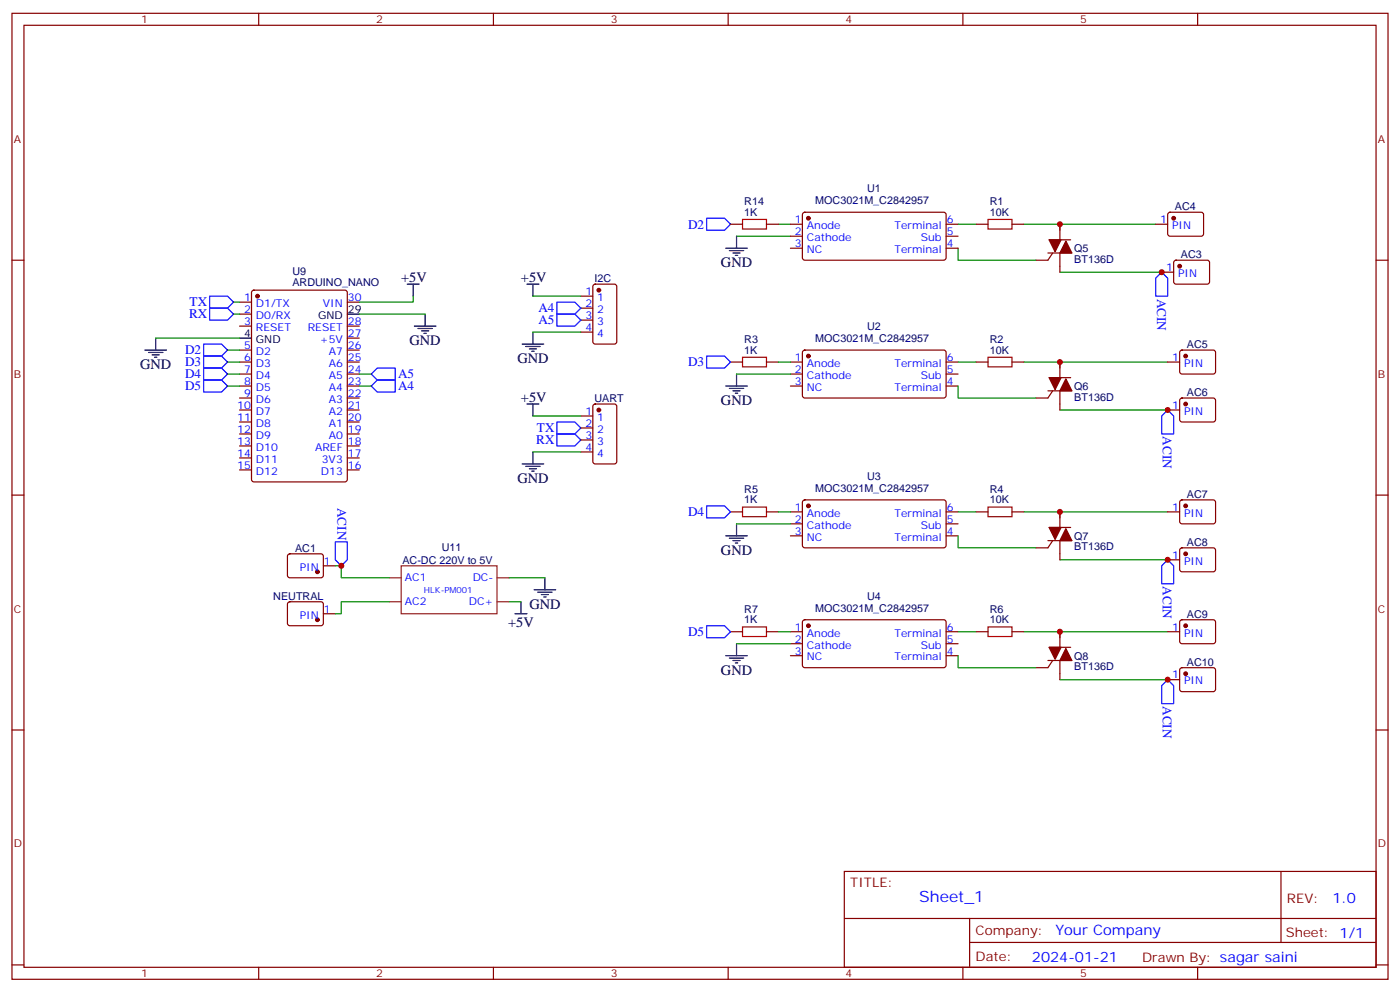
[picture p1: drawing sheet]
<svg xmlns="http://www.w3.org/2000/svg" width="412mm" height="292mm" viewBox="0 0 412 292" stroke-linecap="round" stroke-linejoin="round" font-family="sans-serif">
<g fill="none" stroke="#870000" stroke-width=".35">
<path d="M3.5 3.9h405.4v284.4h-405.4zM7.1 7.4h398.2v277.3h-398.2zM76.2 3.9v3.5M145.3 3.9v3.5M214.5 3.9v3.5M283.6 3.9v3.5M352.8 3.9v3.5M3.5 76.6h3.6M215.2 66h3.5M225.8 66h3.5M232.8 66h3.6M232.8 69.5h3.6"/>
<path d="M232.8 73.1h3.6M236.6 62.7l.5-.2h41.2l.4 .7-.1 13-.6 .4-41.2-.1-.4-.6v-12.7zM278.7 66h3.5M278.7 69.5h3.5M278.7 73.1h3.5M287.5 66h3.5M298.1 66h3.5M308.7 74.5h7M309 70.6h6.4M310.1 74.5l-1.4 2.1h-3.5M312.2 66v4.6M312.2 74.5v5.6"/>
<path d="M340.4 66h3.6M344.2 62.7l.5-.2h9.4l.4 .7v5.9l-.7 .4h-9.4l-.4-.7v-5.6zM346 76.8l.4-.2h9.5l.4 .7-.1 5.9-.6 .4h-9.4l-.5-.7v-5.6zM405.3 76.6h3.6M70.6 88.9h3.5M70.6 92.5h3.5M70.6 96h3.5M74.3 85.6l.5-.2h26.8l.7 .4v55.3l-.5 .7-27 .1-.7-.5v-55.3zM102.3 88.9h3.5M102.3 96h3.5M102.3 99.5h3.5M171.1 87.2h3.5"/>
<path d="M171.1 90.7h3.5M171.1 94.2h3.5M171.1 97.8h3.5M174.9 83.9l.4-.3h5.7l.6 .5 .1 16.5-.5 .6-5.9 .1-.6-.5-.1-16.5zM342.2 80.1h3.5M70.6 117.2h3.5M70.6 106.6h3.5M70.6 110.1h3.5M70.6 113.6h3.5M70.6 103h3.5M102.3 117.2h3.5M102.3 106.6h3.5"/>
<path d="M102.3 110.1h3.5M102.3 113.6h3.5M102.3 103h3.5M174.9 119.1l.4-.2h5.7l.6 .5 .1 16.5-.5 .6-5.9 .1-.6-.5-.1-16.5zM215.2 106.6h3.5M225.8 106.6h3.5M232.8 106.6h3.6M232.8 110.1h3.6M232.8 113.6h3.6M236.6 103.3l.5-.3 41.2 .1 .4 .7-.1 12.9-.6 .5-41.2-.1-.4-.6v-12.7zM278.7 106.6h3.5M278.7 110.1h3.5"/>
<path d="M278.7 113.6h3.5M287.5 106.6h3.5M298.1 106.6h3.5M308.7 115h7M309 111.2h6.4M310.1 115l-1.4 2.2h-3.5M312.2 106.6v4.6M312.2 115v5.7M344 106.6h3.5M347.7 103.3l.5-.3 9.4 .1 .5 .7-.1 5.9-.6 .4-9.5-.1-.4-.6v-5.6zM347.7 117.4l.5-.2h9.4l.5 .7-.1 5.9-.6 .4-9.5-.1-.4-.6v-5.6zM70.6 120.7h3.5"/>
<path d="M70.6 124.2h3.5M70.6 127.7h3.5M70.6 131.3h3.5M70.6 134.8h3.5M70.6 138.3h3.5M102.3 120.7h3.5M102.3 124.2h3.5M102.3 127.7h3.5M102.3 131.3h3.5M102.3 134.8h3.5M102.3 138.3h3.5M171.1 122.4h3.5"/>
<path d="M171.1 126h3.5M171.1 129.5h3.5M171.1 133h3.5M344 120.7h3.5M3.5 145.7h3.6M215.2 150.7h3.5M225.8 150.7h3.5M232.8 150.7h3.6M232.8 154.2h3.6M232.8 157.7h3.6M236.6 147.4l.5-.3 41.2 .1 .4 .6-.1 13-.6 .5-41.2-.1-.4-.7v-12.7zM278.7 150.7h3.5"/>
<path d="M278.7 154.2h3.5M278.7 157.7h3.5M287.5 150.7h3.5M298.1 150.7h3.5M308.7 159.1h7M309 155.3h6.4M310.1 159.1l-1.4 2.2h-3.5M312.2 150.7v4.6M312.2 159.1v5.7M344 150.7h3.5M347.7 147.4l.5-.3 9.4 .1 .5 .6-.1 6-.6 .4-9.5-.1-.4-.6v-5.7zM405.3 145.7h3.6"/>
<path d="M84.9 163.2l.5-.2 9.4 .1 .4 .6v5.9l-.7 .5-9.4-.1-.4-.6v-5.7zM84.9 177.3l.5-.2 9.4 .1 .4 .6v6l-.7 .4-9.4-.1-.4-.6v-5.7zM95.2 166.5h3.6M344 164.8h3.5M347.7 161.5l.5-.2h9.4l.5 .7-.1 5.9-.6 .4-9.5-.1-.4-.6v-5.6zM95.2 180.7h3.6M215.2 185.9h3.5M225.8 185.9h3.5M232.8 185.9h3.6M232.8 189.5h3.6M232.8 193h3.6M236.6 182.6l.5-.2 41.2 .1 .4 .6-.1 13-.6 .4h-41.2l-.4-.7v-12.7z"/>
<path d="M278.7 185.9h3.5M278.7 189.5h3.5M278.7 193h3.5M287.5 185.9h3.5M298.1 185.9h3.5M308.7 194.4h7M309 190.5h6.4M310.1 194.4l-1.4 2.1h-3.5M312.2 185.9v4.6M312.2 194.4v5.7M344 185.9h3.5M347.7 182.6l.5-.2 9.4 .1 .5 .6-.1 5.9-.6 .5-9.5-.1-.4-.6v-5.7z"/>
<path d="M347.7 196.7l.5-.2 9.4 .1 .5 .6-.1 6-.6 .4-9.5-.1-.4-.6v-5.7zM3.5 214.9h3.6M344 200.1h3.5M405.3 214.9h3.6M248.7 256.5h156.6v28.2h-156.6zM377.3 256.5v20.9M248.7 270.4h156.5M285.6 277.4h119.6M285.6 270.4v14.1M3.5 284h3.6M76.2 284.7v3.6M145.3 284.7v3.6"/>
<path d="M214.5 284.7v3.6M283.6 284.7v3.6M352.8 284.7v3.6M405.3 284h3.6"/>
</g>
<g fill="none" stroke="#008700" stroke-width=".35">
<path d="M217 69.5h15.8M229.3 66h3.5M282.2 73.1v3.5h23M282.2 66h5.3M301.6 66h38.8M45.9 99.5h24.7M68.8 92.5h1.8M68.8 88.9h1.8M105.8 92.5h19.4M121.7 87.2v1.7h-15.9M157 87.2h14.1M157 97.8h14.1"/>
<path d="M312.2 80.1h30M67 110.1h3.6M67 106.6h3.6M67 103h3.6M67 113.6h3.6M105.8 110.1h3.6M105.8 113.6h3.6M217 110.1h15.8M229.3 106.6h3.5M282.2 113.6v3.6h23M282.2 106.6h5.3M301.6 106.6h42.4"/>
<path d="M157 122.4h14.1M157 133h14.1M312.2 120.7h31.8M217 154.2h15.8M229.3 150.7h3.5M282.2 157.7v3.6h23M282.2 150.7h5.3M301.6 150.7h42.4M98.8 166.5h1.7v3.6h14.2M114.7 177.1h-14.2v3.6h-1.7M149.9 177.1h3.6M149.9 170.1h10.6"/>
<path d="M312.2 164.8h31.8M217 189.5h15.8M229.3 185.9h3.5M282.2 193v3.5h23M282.2 185.9h5.3M301.6 185.9h42.4M312.2 200.1h31.8"/>
</g>
<g fill="#870000" stroke="#870000" stroke-width=".35">
<path d="M309 190.5h3.6l-1.8 3.6z"/>
<path d="M314 190.9l1.7 3.5h-3.5z"/>
<path d="M309 155.3h3.6l-1.8 3.5z"/>
<path d="M314 155.6l1.7 3.5h-3.5z"/>
<path d="M309 111.2h3.6l-1.8 3.5z"/>
<path d="M314 111.5l1.7 3.5h-3.5z"/>
<path d="M309 70.6h3.6l-1.8 3.5z"/>
<path d="M314 70.9l1.7 3.6h-3.5z"/>
<circle cx="238.1" cy="184.2" r=".53"/>
<circle cx="238.1" cy="148.9" r=".53"/>
<circle cx="238.1" cy="104.8" r=".53"/>
<circle cx="238.1" cy="64.2" r=".53"/>
<circle cx="75.8" cy="87.2" r=".53"/>
<circle cx="176.4" cy="85.4" r=".53"/>
<circle cx="93.5" cy="168.3" r=".53"/>
<circle cx="93.5" cy="182.4" r=".53"/>
<circle cx="176.4" cy="120.7" r=".53"/>
<circle cx="345.7" cy="64.2" r=".53"/>
<circle cx="347.5" cy="78.4" r=".53"/>
<circle cx="349.2" cy="104.8" r=".53"/>
<circle cx="349.2" cy="118.9" r=".53"/>
<circle cx="349.2" cy="148.9" r=".53"/>
<circle cx="349.2" cy="163" r=".53"/>
<circle cx="349.2" cy="184.2" r=".53"/>
<circle cx="349.2" cy="198.3" r=".53"/>
</g>
<path d="M218.7 64.6h7.1v2.8h-7.1zM291 64.6h7.1v2.8h-7.1zM218.7 105.2h7.1v2.8h-7.1zM291 105.2h7.1v2.8h-7.1zM218.7 149.3h7.1v2.8h-7.1zM291 149.3h7.1v2.8h-7.1zM218.7 184.5h7.1v2.9h-7.1zM291 184.5h7.1v2.9h-7.1z" fill="none" stroke="#a10000" stroke-width=".35"/>
<g fill="none" stroke="#000" stroke-width=".35">
<path d="M213.8 73.1h6.3M214.8 73.8h4.3M215.9 74.5h2.1M216.6 75.2h.7M217 69.5v3.6M45.9 99.5v3.5M70.6 99.5h3.5M102.3 92.5h3.5M119.9 83.6h3.6M121.7 83.6v3.6M122.1 96h6.3M123.1 96.7h4.3"/>
<path d="M124.2 97.4h2.1M124.9 98.1h.7M125.2 92.5v3.5M155.2 83.6h3.5M157 83.6v3.6M157 97.8v3.5M42.7 103h6.3M43.7 103.8h4.3M44.8 104.5h2.1M45.5 105.2h.7M153.8 101.3h6.4M154.9 102h4.2"/>
<path d="M155.2 118.9h3.5M155.9 102.7h2.1M156.6 103.4h.7M157 118.9v3.5M213.8 113.6h6.3M214.8 114.3h4.3M215.9 115h2.1M216.6 115.7h.7M217 110.1v3.5M153.8 136.6h6.4M154.9 137.3h4.2M155.9 138h2.1"/>
<path d="M156.6 138.7h.7M157 133v3.6M213.8 157.7h6.3M214.8 158.4h4.3M215.9 159.1h2.1M216.6 159.8h.7M217 154.2v3.5M153.5 177.1v3.6M157.3 173.6h6.4M158.4 174.3h4.2M159.5 175h2.1M160.2 175.7h.7"/>
<path d="M160.5 170.1v3.5M151.7 180.7h3.5M213.8 193h6.3M214.8 193.7h4.3M215.9 194.4h2.1M216.6 195.1h.7M217 189.5v3.5"/>
</g>
<g fill="none" stroke="#00f" stroke-width=".35">
<path d="M208.1 64.2h5.3l1.8 1.8-1.8 1.8h-5.3zM61.7 87.2h5.3l1.8 1.7-1.8 1.8h-5.3zM61.7 90.7h5.3l1.8 1.8-1.8 1.7h-5.3zM164 88.9h5.3l1.8 1.8-1.8 1.8h-5.3zM164 92.5h5.3l1.8 1.7-1.8 1.8h-5.3zM342.2 80.1l1.8 1.8v5.3h-3.6v-5.3zM60 101.3h5.3l1.7 1.7-1.7 1.8h-5.3zM60 104.8h5.3l1.7 1.8-1.7 1.7h-5.3zM60 108.3h5.3l1.7 1.8-1.7 1.8h-5.3zM60 111.9h5.3l1.7 1.7-1.7 1.8h-5.3zM109.4 113.6l1.7-1.7h5.3v3.5h-5.3zM109.4 110.1l1.7-1.8h5.3v3.6h-5.3z"/>
<path d="M208.1 104.8h5.3l1.8 1.8-1.8 1.7h-5.3zM164 127.7h5.3l1.8 1.8-1.8 1.8h-5.3zM164 124.2h5.3l1.8 1.8-1.8 1.7h-5.3zM344 120.7l1.7 1.7v5.3h-3.5v-5.3zM98.8 159.5h3.5v5.3l-1.8 1.7-1.7-1.7zM208.1 148.9h5.3l1.8 1.8-1.8 1.7h-5.3zM344 164.8l1.7 1.7v5.3h-3.5v-5.3zM208.1 184.2h5.3l1.8 1.7-1.8 1.8h-5.3zM344 200.1l1.7 1.7v5.3h-3.5v-5.3z"/>
</g>
<path d="M114.7 170.1h3.5M114.7 177.1h3.5M118.2 166.5h28.2v14.2h-28.2zM146.4 170.1h3.5M146.4 177.1h3.5" fill="none" stroke="#8c2424" stroke-width=".35"/>
<g fill="#c00">
<circle cx="312.2" cy="185.9" r=".88"/>
<circle cx="312.2" cy="106.6" r=".88"/>
<circle cx="312.2" cy="150.7" r=".88"/>
<circle cx="312.2" cy="66" r=".88"/>
<circle cx="342.2" cy="80.1" r=".88"/>
<circle cx="344" cy="120.7" r=".88"/>
<circle cx="344" cy="164.8" r=".88"/>
<circle cx="344" cy="200.1" r=".88"/>
<circle cx="100.5" cy="166.5" r=".88"/>
</g>
<text font-size="4.6" fill="#00f" x="270.8" y="265.5">Sheet_1</text>
<g font-size="4.2">
<text x="118.2" y="82.9">+5V</text>
<text x="153.5" y="82.9">+5V</text>
<text x="212.4" y="78.7">GND</text>
<text x="120.6" y="101.6">GND</text>
<text x="152.4" y="106.9">GND</text>
<text x="41.3" y="108.7">GND</text>
<text x="153.5" y="118.2">+5V</text>
<text x="212.4" y="119.3">GND</text>
<text x="152.4" y="142.2">GND</text>
<text x="212.4" y="163.4">GND</text>
<text x="155.9" y="179.2">GND</text>
<text x="149.7" y="184.6">+5V</text>
<text x="212.4" y="198.6">GND</text>
</g>
<g font-size="4.2" fill="#00f">
<text x="392.5" y="265.8">1.0</text>
<text x="310.9" y="275.3">Your Company</text>
<text x="304" y="283.1">2024-01-21</text>
</g>
<g font-size="3.9" fill="#00f">
<text x="202.7" y="67.3">D2</text>
<text x="340.8" y="87.9" transform="rotate(90 340.8 87.9)">ACIN</text>
<text x="55.7" y="93.7">RX</text>
<text x="55.9" y="90.2">TX</text>
<text x="158.6" y="91.9">A4</text>
<text x="158.6" y="95.5">A5</text>
<text x="54.5" y="104.3">D2</text>
<text x="54.5" y="107.7">D3</text>
<text x="202.7" y="107.8">D3</text>
<text x="54.5" y="111.3">D4</text>
<text x="117.3" y="111.4">A5</text>
<text x="54.5" y="114.8">D5</text>
<text x="117.3" y="114.9">A4</text>
<text x="158" y="130.8">RX</text>
<text x="158.2" y="127.2">TX</text>
<text x="342.6" y="128.5" transform="rotate(90 342.6 128.5)">ACIN</text>
<text x="99.4" y="149.5" transform="rotate(90 99.4 149.5)">ACIN</text>
<text x="202.7" y="151.9">D4</text>
<text x="342.6" y="172.6" transform="rotate(90 342.6 172.6)">ACIN</text>
<text x="202.7" y="187.2">D5</text>
<text x="342.6" y="207.9" transform="rotate(90 342.6 207.9)">ACIN</text>
</g>
<g font-size="3.9" fill="#800">
<text x="250.5" y="261.1">TITLE:</text>
<text x="379.1" y="265.8">REV:</text>
<text x="287.4" y="275.3">Company:</text>
<text x="378.7" y="275.9">Sheet: 1/1</text>
<text x="287.4" y="283">Date:</text>
<text x="336.4" y="283.1">Drawn By: sagar saini</text>
</g>
<g font-size="3.2" fill="#800">
<text x="41.6" y="6.9">1</text>
<text x="110.8" y="6.9">2</text>
<text x="179.9" y="6.9">3</text>
<text x="249.1" y="6.9">4</text>
<text x="318.2" y="6.9">5</text>
<text x="4.1" y="42">A</text>
<text x="405.9" y="42">A</text>
<text x="4.1" y="111.2">B</text>
<text x="405.9" y="111.2">B</text>
<text x="4.1" y="180.3">C</text>
<text x="405.9" y="180.3">C</text>
<text x="4.1" y="249.4">D</text>
<text x="405.9" y="249.4">D</text>
<text x="41.6" y="287.7">1</text>
<text x="110.8" y="287.7">2</text>
<text x="179.9" y="287.7">3</text>
<text x="249.1" y="287.7">4</text>
<text x="318.2" y="287.7">5</text>
</g>
<g font-size="3.2" fill="#000080">
<text x="255.4" y="56.6">U1</text>
<text x="219.2" y="63.5">1K</text>
<text x="219.2" y="60.4">R14</text>
<text x="240.1" y="60.1">MOC3021M_C2842957</text>
<text x="291.5" y="63.5">10K</text>
<text x="291.5" y="60.4">R1</text>
<text x="346.1" y="61.9">AC4</text>
<text x="316.4" y="77.3">BT136D</text>
<text x="316.4" y="74.2">Q5</text>
<text x="347.9" y="76">AC3</text>
<text x="86.1" y="80.9">U9</text>
<text x="175.1" y="83">I2C</text>
<text x="86.1" y="84.1">ARDUINO_NANO</text>
<text x="219.2" y="100.9">R3</text>
<text x="240.1" y="100.7">MOC3021M_C2842957</text>
<text x="255.4" y="97.1">U2</text>
<text x="291.5" y="100.9">R2</text>
<text x="219.2" y="104.1">1K</text>
<text x="291.5" y="104.1">10K</text>
<text x="349.6" y="102.4">AC5</text>
<text x="175.1" y="118.3">UART</text>
<text x="316.4" y="117.9">BT136D</text>
<text x="316.4" y="114.8">Q6</text>
<text x="349.6" y="116.5">AC6</text>
<text x="255.4" y="141.2">U3</text>
<text x="219.2" y="148.2">1K</text>
<text x="219.2" y="145">R5</text>
<text x="240.1" y="144.8">MOC3021M_C2842957</text>
<text x="291.5" y="148.2">10K</text>
<text x="291.5" y="145">R4</text>
<text x="349.6" y="146.5">AC7</text>
<text x="316.4" y="158.9">Q7</text>
<text x="349.6" y="160.6">AC8</text>
<text x="86.9" y="162.4">AC1</text>
<text x="118.5" y="165.9">AC-DC 220V to 5V</text>
<text x="130.2" y="162.3">U11</text>
<text x="316.4" y="162">BT136D</text>
<text x="80.5" y="176.5">NEUTRAL</text>
<text x="255.4" y="176.5">U4</text>
<text x="219.2" y="183.5">1K</text>
<text x="219.2" y="180.3">R7</text>
<text x="240.1" y="180">MOC3021M_C2842957</text>
<text x="291.5" y="183.5">10K</text>
<text x="291.5" y="180.3">R6</text>
<text x="349.6" y="181.8">AC9</text>
<text x="316.4" y="197.3">BT136D</text>
<text x="316.4" y="194.1">Q8</text>
<text x="349.6" y="195.9">AC10</text>
</g>
<g font-size="3.2" fill="#00f">
<text x="234.2" y="65.7">1</text>
<text x="278.9" y="65.7">6</text>
<text x="341.8" y="65.7">1</text>
<text x="234.2" y="69.2">2</text>
<text x="237.7" y="70.9">Cathode</text>
<text x="237.7" y="67.4">Anode</text>
<text x="263.5" y="67.4">Terminal</text>
<text x="271.2" y="70.9">Sub</text>
<text x="278.9" y="69.2">5</text>
<text x="345.3" y="67.4">PIN</text>
<text x="234.2" y="72.7">3</text>
<text x="237.7" y="74.5">NC</text>
<text x="263.5" y="74.5">Terminal</text>
<text x="278.9" y="72.7">4</text>
<text x="343.5" y="79.8">1</text>
<text x="347" y="81.5">PIN</text>
<text x="71.9" y="88.6">1</text>
<text x="102.5" y="88.6">30</text>
<text x="172.4" y="86.8">1</text>
<text x="175.9" y="88.6">1</text>
<text x="71.9" y="92.1">2</text>
<text x="71.9" y="95.6">3</text>
<text x="75.4" y="90.3">D1/TX</text>
<text x="75.4" y="93.9">D0/RX</text>
<text x="95.1" y="90.3">VIN</text>
<text x="102.5" y="95.6">28</text>
<text x="172.4" y="90.3">2</text>
<text x="172.4" y="93.9">3</text>
<text x="175.9" y="92.1">2</text>
<text x="175.9" y="95.6">3</text>
<text x="75.4" y="97.4">RESET</text>
<text x="90.7" y="97.4">RESET</text>
<text x="94.2" y="100.9">+5V</text>
<text x="102.5" y="99.2">27</text>
<text x="172.4" y="97.4">4</text>
<text x="175.9" y="99.2">4</text>
<text x="71.9" y="102.7">5</text>
<text x="71.9" y="106.2">6</text>
<text x="75.4" y="104.5">D2</text>
<text x="75.4" y="108">D3</text>
<text x="96.8" y="108">A6</text>
<text x="96.8" y="104.5">A7</text>
<text x="102.5" y="106.2">25</text>
<text x="102.5" y="102.7">26</text>
<text x="234.2" y="106.2">1</text>
<text x="237.7" y="108">Anode</text>
<text x="263.5" y="108">Terminal</text>
<text x="278.9" y="106.2">6</text>
<text x="345.3" y="106.2">1</text>
<text x="348.8" y="108">PIN</text>
<text x="71.9" y="109.7">7</text>
<text x="71.9" y="113.3">8</text>
<text x="75.4" y="111.5">D4</text>
<text x="96.8" y="111.5">A5</text>
<text x="102.5" y="113.3">23</text>
<text x="102.5" y="109.7">24</text>
<text x="234.2" y="113.3">3</text>
<text x="234.2" y="109.7">2</text>
<text x="237.7" y="111.5">Cathode</text>
<text x="271.2" y="111.5">Sub</text>
<text x="278.9" y="109.7">5</text>
<text x="278.9" y="113.3">4</text>
<text x="71.9" y="116.8">9</text>
<text x="75.4" y="115">D5</text>
<text x="75.4" y="118.6">D6</text>
<text x="96.8" y="118.6">A3</text>
<text x="96.8" y="115">A4</text>
<text x="102.5" y="116.8">22</text>
<text x="237.7" y="115">NC</text>
<text x="263.5" y="115">Terminal</text>
<text x="69.9" y="120.3">10</text>
<text x="69.9" y="123.9">11</text>
<text x="75.4" y="122.1">D7</text>
<text x="75.4" y="125.6">D8</text>
<text x="96.8" y="125.6">A1</text>
<text x="96.8" y="122.1">A2</text>
<text x="102.5" y="123.9">20</text>
<text x="102.5" y="120.3">21</text>
<text x="172.4" y="122.1">1</text>
<text x="172.4" y="125.6">2</text>
<text x="175.9" y="123.9">1</text>
<text x="345.3" y="120.3">1</text>
<text x="348.8" y="122.1">PIN</text>
<text x="69.9" y="127.4">12</text>
<text x="69.9" y="130.9">13</text>
<text x="75.4" y="129.2">D9</text>
<text x="96.8" y="129.2">A0</text>
<text x="102.5" y="130.9">18</text>
<text x="102.5" y="127.4">19</text>
<text x="172.4" y="129.2">3</text>
<text x="175.9" y="127.4">2</text>
<text x="175.9" y="130.9">3</text>
<text x="69.9" y="134.4">14</text>
<text x="69.9" y="138">15</text>
<text x="75.4" y="132.7">D10</text>
<text x="75.4" y="136.2">D11</text>
<text x="92.8" y="132.7">AREF</text>
<text x="94.8" y="136.2">3V3</text>
<text x="102.5" y="138">16</text>
<text x="102.5" y="134.4">17</text>
<text x="172.4" y="132.7">4</text>
<text x="175.9" y="134.4">4</text>
<text x="75.4" y="139.7">D12</text>
<text x="94.5" y="139.7">D13</text>
<text x="234.2" y="153.8">2</text>
<text x="234.2" y="150.3">1</text>
<text x="237.7" y="155.6">Cathode</text>
<text x="237.7" y="152.1">Anode</text>
<text x="263.5" y="152.1">Terminal</text>
<text x="271.2" y="155.6">Sub</text>
<text x="278.9" y="150.3">6</text>
<text x="278.9" y="153.8">5</text>
<text x="345.3" y="150.3">1</text>
<text x="348.8" y="152.1">PIN</text>
<text x="234.2" y="157.4">3</text>
<text x="237.7" y="159.1">NC</text>
<text x="263.5" y="159.1">Terminal</text>
<text x="278.9" y="157.4">4</text>
<text x="88.3" y="168">PIN</text>
<text x="95.4" y="166.2">1</text>
<text x="345.3" y="164.4">1</text>
<text x="348.8" y="166.2">PIN</text>
<text x="119.2" y="171.1">AC1</text>
<text x="139.2" y="171.1">DC-</text>
<text x="119.2" y="178.2">AC2</text>
<text x="138.1" y="178.2">DC+</text>
<text x="88.3" y="182.1">PIN</text>
<text x="95.4" y="180.3">1</text>
<text x="234.2" y="185.6">1</text>
<text x="278.9" y="185.6">6</text>
<text x="345.3" y="185.6">1</text>
<text x="234.2" y="189.1">2</text>
<text x="237.7" y="190.9">Cathode</text>
<text x="237.7" y="187.4">Anode</text>
<text x="263.5" y="187.4">Terminal</text>
<text x="271.2" y="190.9">Sub</text>
<text x="278.9" y="189.1">5</text>
<text x="348.8" y="187.4">PIN</text>
<text x="234.2" y="192.7">3</text>
<text x="237.7" y="194.4">NC</text>
<text x="263.5" y="194.4">Terminal</text>
<text x="278.9" y="192.7">4</text>
<text x="345.3" y="199.7">1</text>
<text x="348.8" y="201.5">PIN</text>
</g>
<g font-size="3.2">
<text x="93.7" y="93.9">GND</text>
<text x="102.5" y="92.1">29</text>
<text x="71.9" y="99.2">4</text>
<text x="75.4" y="100.9">GND</text>
</g>
<text font-size="2.5" fill="#00f" x="124.9" y="174.7">HLK-PM001</text>
</svg>
